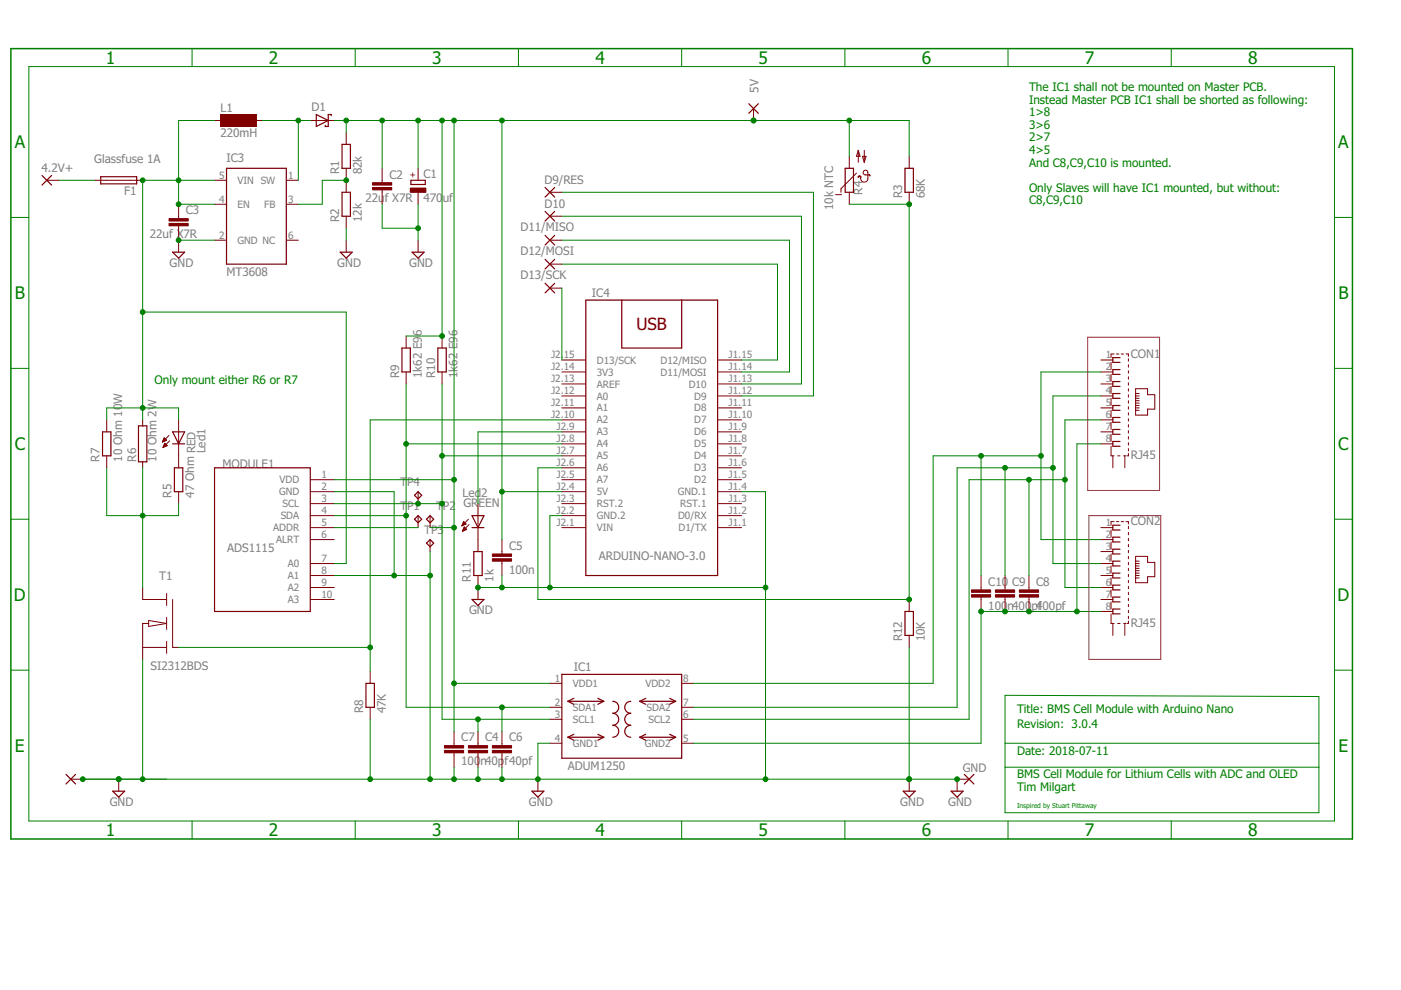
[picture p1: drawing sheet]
<svg xmlns="http://www.w3.org/2000/svg" width="297mm" height="210mm" viewBox="0 0 297 210" stroke-linecap="round" stroke-linejoin="round" font-family="sans-serif">
<g fill="none" stroke="#800000" stroke-width=".25">
<path d="M8.9 37.2l2 2M10.9 37.2l-2 2M21.4 37.5h7.6v1.5h-7.6zM48 35.7h12.7v20.3h-12.7zM67.1 24.3l2.5 1.2-2.5 1.3zM70.2 24.5v-.2h-.6v2.5h-.6v-.2M72.5 30.6h1.8v5.1h-1.8zM87.1 38.2h3.1v.9h-3.1zM115.6 39.8l2 2M117.6 39.8l-2 2M158.7 22l2.1 2M160.8 22l-2.1 2"/>
<path d="M179.2 35.7h1.8v5.1h-1.8zM191.9 35.7h1.8v5.1h-1.8zM36.6 53.5h2.5l-1.2 1.2zM72.1 53.5h2.6l-1.3 1.2zM72.5 40.8h1.8v5h-1.8zM87.4 53.5h2.5l-1.3 1.2zM115.6 55l2 2M115.6 49.9l2 2M115.6 44.8l2 2.1M117.6 55l-2 2M117.6 49.9l-2 2M117.6 44.8l-2 2.1"/>
<path d="M85.2 73.8h1.8v5.1h-1.8zM92.8 73.8h1.8v5.1h-1.8zM115.6 60.1l2 2M117.6 60.1l-2 2M124.2 63.6h27.9v58.4h-27.9zM131.8 63.6v10.2h12.7v-10.2M237.5 75.8h-1.6v1h1.6M237.5 78.4h-1.6v1h1.6M21.7 91.6h1.8v5h-1.8zM29.4 90.3h1.7v7.6h-1.7zM36.6 91.6h2.5l-1.2 2.5zM36.6 94.1h2.5"/>
<path d="M37 99.2h1.8v5h-1.8zM45.5 99.2h20.3v30.4h-20.3zM237.5 80.9h-1.6v1h1.6M237.5 83.4h-1.6v1.1h1.6M237.5 86h-1.6v1h1.6M237.5 88.5h-1.6v1h1.6M237.5 91.1h-1.6v1h1.6M237.5 93.6h-1.6v1h1.6M87.9 110.1l.7-.8 .8 .8-.8 .7zM87.9 105l.7-.8 .8 .8-.8 .8zM90.4 110.1l.8-.8 .7 .8-.7 .7zM90.4 115.2l.8-.8 .7 .8-.7 .7z"/>
<path d="M100.1 109.3h2.5l-1.3 2.6zM100.1 111.9h2.5M100.5 116.9h1.7v5.1h-1.7zM237.5 111.4h-1.6v1h1.6M237.5 113.9h-1.6v1h1.6M237.5 116.4h-1.6v1.1h1.6M237.5 119h-1.6v1h1.6M100.1 127.1h2.5l-1.3 1.3zM191.9 129.6h1.8v5.1h-1.8zM237.5 121.5h-1.6v1h1.6M237.5 124.1h-1.6v1h1.6M237.5 126.6h-1.6v1h1.6"/>
<path d="M237.5 129.1h-1.6v1.1h1.6M77.6 144.9h1.8v5.1h-1.8zM119.1 143h25.4v17.8h-25.4zM120.4 148.7h7.6M120.4 148.7l1.3 .6M120.4 156.3h7.6M120.4 156.3l1.3 .7M121.7 148.1l-1.3 .6M121.7 155.7l-1.3 .6M126.7 148.1l1.3 .6M126.7 155.7l1.3 .6M128 148.7l-1.3 .6"/>
<path d="M128 156.3l-1.3 .7M129.9 148.7a1.27 1.27 0 0 1 1.3 1.3 1.27 1.27 0 0 1-1.3 1.2 1.27 1.27 0 0 1 1.3 1.3 1.27 1.27 0 0 1-1.3 1.3 1.27 1.27 0 0 1 1.3 1.2 1.27 1.27 0 0 1-1.3 1.3M133.7 148.7a1.27 1.27 0 0 0-1.2 1.3 1.27 1.27 0 0 0 1.2 1.2 1.27 1.27 0 0 0-1.2 1.3 1.27 1.27 0 0 0 1.2 1.3 1.27 1.27 0 0 0-1.2 1.2 1.27 1.27 0 0 0 1.2 1.3M135.6 148.7h7.7M135.6 156.3l1.3 .7M135.6 156.3h7.7M135.6 148.7l1.3 .6M136.9 148.1l-1.3 .6M136.9 155.7l-1.3 .6M142 155.7l1.3 .6M142 148.1l1.3 .6M143.3 148.7l-1.3 .6"/>
<path d="M143.3 156.3l-1.3 .7M14 164.2l2 2M16 164.2l-2 2M23.9 167.7h2.5l-1.2 1.3zM112.8 167.7h2.5l-1.3 1.3zM191.5 167.7h2.5l-1.2 1.3zM201.7 167.7h2.5l-1.3 1.3zM204.4 164.2l2.1 2M206.5 164.2l-2.1 2"/>
</g>
<g fill="none" stroke="#800000" stroke-width=".21">
<path d="M9.9 38.2h2.6M20.1 38.2h10.1M45.5 38.2h2.5M45.5 25.5h2.5M53.1 25.5h2.5M60.7 38.2h2.5M65.8 25.5h5.1M73.4 28.1v2.5M73.4 35.7v5.1M81 35.7v3M88.6 35.7v2.5M159.8 23v2.5"/>
<path d="M180.1 33.1v2.6M181.6 36.7l-3.3 3.3v.8M182 31.9l.4 1.2h-.8zM182 31.9v2.5M182.9 33.1h.7l-.4 1.3zM183.2 31.9v2.5M184.3 37.1h-.8a.5 .5 0 0 1-.5-.5 .5 .5 0 0 1 .5-.5 .5 .5 0 0 1 .5 .5v1.2a.78 .78 0 0 1-.9 .8 .78 .78 0 0 1-.6-1M192.8 33.1v2.6M37.9 43.3v3.1M37.9 47.9v5.6M45.5 50.9h2.5M45.5 43.3h2.5"/>
<path d="M60.7 50.9h2.5M60.7 43.3h2.5M73.4 45.8v2.6M73.4 50.9v2.6M81 40.3v3M88.6 40.8v2.5M88.6 50.9v2.6M116.6 50.9h2.5M116.6 56h2.5M116.6 40.8h2.5M116.6 45.8h2.5M177.2 41.3h1.2"/>
<path d="M180.1 40.8v2.5M192.8 40.8v2.5M86.1 71.2v2.6M86.1 78.9v2.5M93.7 71.2v2.6M93.7 78.9v2.5M116.6 61.1h2.5M119.1 76.3h5.1M119.1 78.9h5.1M152.1 76.3h5.1M152.1 78.9h5.1M233.4 76.3h2.5"/>
<path d="M233.4 78.9h2.5M235.6 76.8v1.6M235.6 79.4v1.5M236.2 75.1h-.6v.7M236.7 75.1h.5M237.7 75.1h.5M238.7 75.1h.5v.5M239.2 76.1v.5M239.2 77.3v.6M239.2 78.6v.5M239.2 79.9v.5M22.6 89v2.6"/>
<path d="M22.6 96.6v2.6M30.2 89v1.3M30.2 97.9v1.3M34.5 93.6h.2M34.5 93.5h.5M34.6 93.4h.7M34.6 94.8h.1M34.6 93.2h.6M34.6 94.7h.3M34.7 93.1h.4M34.7 94.6h.5M34.7 93h.3"/>
<path d="M34.7 94.4h.7M34.8 94.3h.5M34.8 92.9h.1M34.8 92.8l.5 .5-.9 .4zM34.8 94.2h.4M34.9 94.1h.2M34.9 94l.6 .5-.9 .4zM35.8 92.3l-1.4 1.4M36 93.5l-1.4 1.4M37.9 89v10.2M119.1 94.1h5.1M119.1 96.6h5.1"/>
<path d="M119.1 83.9h5.1M119.1 86.5h5.1M119.1 81.4h5.1M119.1 89h5.1M119.1 91.6h5.1M119.1 99.2h5.1M152.1 94.1h5.1M152.1 96.6h5.1M152.1 83.9h5.1M152.1 86.5h5.1M152.1 81.4h5.1M152.1 89h5.1"/>
<path d="M152.1 91.6h5.1M152.1 99.2h5.1M233.4 94.1h2.5M233.4 83.9h2.5M233.4 86.5h2.5M233.4 81.4h2.5M233.4 89h2.5M233.4 91.6h2.5M235.6 94.6v2h.6M235.6 81.9v1.5M235.6 84.5v1.5M235.6 87v1.5"/>
<path d="M235.6 89.5v1.6M235.6 92.1v1.5M235.9 96.6v2.6M237 96.6h.5M238.2 96.6h.5M238.5 96.6v2.6M239.2 96.1v.5h-.2M239.2 81.2v.5M239.2 82.4v.5M239.2 83.7v.5M239.2 85v.5M239.2 86.2v.5"/>
<path d="M239.2 87.5v.5M239.2 88.8v.5M239.2 90v.6M239.2 91.3v.5M239.2 92.6v.5M239.2 93.9v.5M239.2 95.1v.5M240.8 82.4h2.5v1.3h1.5v3h-1.5v1.3h-2.5zM240.8 83.4h.7M240.8 83.9h.7M240.8 84.5h.7M240.8 85h.7"/>
<path d="M240.8 85.5h.7M240.8 86h.7M240.8 86.5h.7M240.8 87h.7M37.9 104.2v2.6M65.8 111.9h5.1M65.8 119.5h5.1M65.8 114.4h5.1M65.8 101.7h5.1M65.8 104.2h5.1M65.8 106.8h5.1M65.8 109.3h5.1"/>
<path d="M88.6 104.2v2.6M88.6 109.3v2.6M91.2 109.3v2.6M91.2 114.4v2.5M97.9 111.5h.1M98 111.3h.3M98 111.2h.6M98.1 111.1h.7M98.1 112.5h.2M98.1 111h.6M98.1 112.4h.5M98.2 110.8h.4"/>
<path d="M98.2 112.3h.6M98.2 112.2h.7M98.3 110.7h.1M98.3 110.6l-.4 .9M98.3 110.6l.5 .5M98.3 110.6h.1M98.3 112.1h.4M98.3 111.9h.3M98.4 111.8h.1M98.4 111.7l.5 .5-.9 .4zM98.8 111.1l-.9 .4M99.3 110.1l-1.4 1.4"/>
<path d="M99.4 111.2l-1.4 1.4M101.3 106.8v10.1M106.4 114.4v3.1M106.4 119v3M119.1 111.9h5.1M119.1 101.7h5.1M119.1 104.2h5.1M119.1 106.8h5.1M119.1 109.3h5.1M152.1 111.9h5.1M152.1 101.7h5.1M152.1 104.2h5.1"/>
<path d="M152.1 106.8h5.1M152.1 109.3h5.1M233.4 111.9h2.5M233.4 119.5h2.5M233.4 114.4h2.5M233.4 116.9h2.5M235.6 112.4v1.5M235.6 114.9v1.5M235.6 117.5v1.5M235.6 120v1.5M236.2 110.6h-.6v.8M236.7 110.6h.5"/>
<path d="M237.7 110.6h.5M238.7 110.6h.5v.5M239.2 111.6v.5M239.2 112.9v.5M239.2 114.2v.5M239.2 115.4v.5M239.2 116.7v.5M239.2 118v.5M239.2 119.2v.5M240.8 118h2.5v1.2h1.5v3.1h-1.5v1.2h-2.5zM240.8 119h.7M240.8 119.5h.7"/>
<path d="M240.8 120h.7M30.2 124.6v2.5h5.1M30.2 137.3h5.1M31.5 132.2h-1.3v7.6M31.5 131.6l3.8 .6-3.8 .6zM35.3 125.8v2.6M35.3 130.9v2.6M35.3 136v2.5M36.6 127.1v10.2h1.3M65.8 127.1h5.1M65.8 122h5.1M65.8 124.6h5.1"/>
<path d="M101.3 122v5.1M192.8 127.1v2.5M192.8 134.7v2.6M208 122v3.1M208 126.6v3M213.1 122v3.1M213.1 126.6v3M218.2 122v3.1M218.2 126.6v3M233.4 127.1h2.5M233.4 122h2.5M233.4 124.6h2.5"/>
<path d="M233.4 129.6h2.5M235.6 130.2v2h.6M235.6 122.5v1.6M235.6 125.1v1.5M235.6 127.6v1.5M235.9 132.2v2.5M237 132.2h.5M238.2 132.2h.5M238.5 132.2v2.5M239.2 131.7v.5h-.2M239.2 120.5v.5M239.2 121.8v.5"/>
<path d="M239.2 123v.5M239.2 124.3v.5M239.2 125.6v.5M239.2 126.9v.5M239.2 128.1v.5M239.2 129.4v.5M239.2 130.7v.5M240.8 120.5h.7M240.8 121h.7M240.8 121.5h.7M240.8 122h.7M240.8 122.5h.7"/>
<path d="M78.5 142.3v2.6M78.5 150v2.5M96.3 155v3.1M96.3 159.6v3.1M101.3 155v3.1M101.3 159.6v3.1M106.4 155v3.1M106.4 159.6v3.1M116.6 144.9h2.5M116.6 150h2.5M116.6 152.5h2.5M116.6 157.6h2.5"/>
<path d="M144.5 144.9h2.6M144.5 150h2.6M144.5 152.5h2.6M144.5 157.6h2.6M15 165.2h2.5M25.2 165.2v2.5M114 165.2v2.5M192.8 165.2v2.5M205.5 165.2h-2.6v2.5"/>
</g>
<g fill="#800000" stroke="#800000" stroke-width=".21">
<path d="M182 37.4l.4-.1 .2 .3-.4-.2-.3 .2z" fill-rule="evenodd"/>
<path d="M184.3 37l.2 .1-.1 .2z" fill-rule="evenodd"/>
</g>
<g fill="#800000" stroke="#800000" stroke-width=".21">
<path d="M87 39.9h3.3v.9h-3.3z"/>
<path d="M79 39.8h4.1v.5h-4.1z"/>
<path d="M79 38.7h4.1v.5h-4.1z"/>
<path d="M35.8 47.4h4.1v.5h-4.1z"/>
<path d="M35.8 46.4h4.1v.5h-4.1z"/>
<path d="M46.8 24.3h7.6v2.5h-7.6z"/>
<path d="M104.4 118.5h4.1v.5h-4.1z"/>
<path d="M104.4 117.5h4.1v.5h-4.1z"/>
<path d="M216.1 126.1h4.1v.5h-4.1z"/>
<path d="M216.1 125.1h4.1v.5h-4.1z"/>
<path d="M104.4 159.1h4.1v.5h-4.1z"/>
<path d="M104.4 158.1h4.1v.5h-4.1z"/>
<path d="M99.3 159.1h4.1v.5h-4.1z"/>
<path d="M99.3 158.1h4.1v.5h-4.1z"/>
<path d="M94.2 159.1h4.1v.5h-4.1z"/>
<path d="M94.2 158.1h4.1v.5h-4.1z"/>
<path d="M211.1 126.1h4v.5h-4z"/>
<path d="M211.1 125.1h4v.5h-4z"/>
<path d="M206 126.1h4v.5h-4z"/>
<path d="M206 125.1h4v.5h-4z"/>
</g>
<path d="M2.3 10.3h284.4v167.6h-284.4z" fill="none" stroke="#008000" stroke-width=".32"/>
<g fill="none" stroke="#008000" stroke-width=".21">
<path d="M6.1 14.1h276.8v160h-276.8zM40.7 10.3v3.8M75.3 10.3v3.8M109.9 10.3v3.8M144.5 10.3v3.8M179.1 10.3v3.8M213.7 10.3v3.8M248.3 10.3v3.8M12.5 38.2h7.6M45.5 38.2h-15.3v50.8M45.5 25.5h-7.6v17.8h7.6M55.6 25.5h10.2"/>
<path d="M63.2 25.5v12.7M70.9 25.5h121.9v7.6M73.4 38.2h-5.1v5.1h-5.1M73.4 25.5v2.6M81 25.5v10.2M88.6 25.5v10.2M93.7 25.5v45.7h-7.6M96.3 25.5v129.5M106.4 25.5v88.9M180.1 25.5v7.6M2.3 46.1h3.8M37.9 50.9h7.6"/>
<path d="M73.4 48.4v2.5M81 43.3v5.1h7.6M88.6 43.3v7.6M119.1 40.8h53.4v43.1h-15.3M119.1 50.9h48.3v28h-10.2M119.1 45.8h50.8v35.6h-12.7M119.1 56h45.7v20.3h-7.6M180.1 43.3h12.7v83.8h-78.8v-27.9h5.1M282.9 46.1h3.8M2.3 78.1h3.8M30.2 66.2h43.2v53.3h-2.5M119.1 61.1v15.2"/>
<path d="M233.4 78.9h-12.7v35.5h12.7M282.9 78.1h3.8M22.6 89v-2.5h15.3v2.5M22.6 99.2v10.1h15.3v-2.5M30.2 99.2v25.4M86.1 81.4v68.6h30.5M86.1 94.1h33M93.7 81.4v71.1h22.9M93.7 96.6h25.4M119.1 89h-40.6v53.3M119.1 91.6h-17.8v15.2M208 96.6v25.4"/>
<path d="M213.1 99.2v22.8M220.7 96.6h-22.9v48.3h-50.7M223.2 99.2h-20.3v50.8h-55.8M233.4 83.9h-10.2v35.6h10.2M233.4 89h-7.6v35.6h7.6M233.4 94.1h-5.1v35.5M2.3 110.1h3.8M70.9 101.7h25.4M70.9 109.3h15.2M70.9 106.8h22.8M70.9 111.9h17.7M70.9 104.2h12.7v17.8"/>
<path d="M91.2 111.9h5.1M91.2 116.9v48.3M106.4 104.2h12.7M119.1 109.3h-2.5v15.3M157.2 104.2h5.1v61M218.2 101.7v20.3M225.8 101.7h-20.3v50.8h-58.4M282.9 110.1h3.8M30.2 139.8v25.4M37.9 137.3h40.6M70.9 122h20.3M101.3 124.6h61"/>
<path d="M106.4 122v2.6M192.8 137.3v27.9M233.4 129.6h-25.4v28h-60.9M2.3 142.1h3.8M78.5 152.5v12.7M96.3 144.9h20.3M101.3 152.5v2.5M106.4 150v5M116.6 157.6h-2.6v7.6M213.1 147.4l66.5 .3v24.6h-66.5zM213.1 157.6h66.5M282.9 142.1h3.8"/>
<path d="M17.5 165.2h185.4M40.7 174.1v3.8M75.3 174.1v3.8M96.3 162.7v2.5M101.3 162.7v2.5M106.4 162.7v2.5M109.9 174.1v3.8M144.5 174.1v3.8M179.1 174.1v3.8M213.1 162.7h66.5M213.7 174.1v3.8M248.3 174.1v3.8"/>
</g>
<g fill="#008000" stroke="#008000" stroke-width=".21">
<circle cx="223.2" cy="99.2" r=".51"/>
<circle cx="213.1" cy="99.2" r=".51"/>
<circle cx="225.8" cy="101.7" r=".51"/>
<circle cx="218.2" cy="101.7" r=".51"/>
<circle cx="30.2" cy="86.5" r=".51"/>
<circle cx="37.9" cy="43.3" r=".51"/>
<circle cx="37.9" cy="38.2" r=".51"/>
<circle cx="30.2" cy="38.2" r=".51"/>
<circle cx="30.2" cy="66.2" r=".51"/>
<circle cx="30.2" cy="109.3" r=".51"/>
<circle cx="78.5" cy="137.3" r=".51"/>
<circle cx="86.1" cy="94.1" r=".51"/>
<circle cx="86.1" cy="109.3" r=".51"/>
<circle cx="106.4" cy="150" r=".51"/>
<circle cx="93.7" cy="96.6" r=".51"/>
<circle cx="93.7" cy="106.8" r=".51"/>
<circle cx="101.3" cy="152.5" r=".51"/>
<circle cx="88.6" cy="106.8" r=".51"/>
<circle cx="192.8" cy="127.1" r=".51"/>
<circle cx="192.8" cy="43.3" r=".51"/>
<circle cx="37.9" cy="50.9" r=".51"/>
<circle cx="88.6" cy="48.4" r=".51"/>
<circle cx="73.4" cy="38.2" r=".51"/>
<circle cx="63.2" cy="25.5" r=".51"/>
<circle cx="96.3" cy="25.5" r=".51"/>
<circle cx="93.7" cy="71.2" r=".51"/>
<circle cx="93.7" cy="25.5" r=".51"/>
<circle cx="159.8" cy="25.5" r=".51"/>
<circle cx="73.4" cy="25.5" r=".51"/>
<circle cx="81" cy="25.5" r=".51"/>
<circle cx="88.6" cy="25.5" r=".51"/>
<circle cx="106.4" cy="25.5" r=".51"/>
<circle cx="96.3" cy="101.7" r=".51"/>
<circle cx="106.4" cy="104.2" r=".51"/>
<circle cx="96.3" cy="111.9" r=".51"/>
<circle cx="180.1" cy="25.5" r=".51"/>
<circle cx="96.3" cy="144.9" r=".51"/>
<circle cx="220.7" cy="96.6" r=".51"/>
<circle cx="208" cy="96.6" r=".51"/>
<circle cx="228.3" cy="129.6" r=".51"/>
<circle cx="208" cy="129.6" r=".51"/>
<circle cx="213.1" cy="129.6" r=".51"/>
<circle cx="218.2" cy="129.6" r=".51"/>
<circle cx="101.3" cy="124.6" r=".51"/>
<circle cx="25.2" cy="165.2" r=".51"/>
<circle cx="192.8" cy="165.2" r=".51"/>
<circle cx="114" cy="165.2" r=".51"/>
<circle cx="78.5" cy="165.2" r=".51"/>
<circle cx="106.4" cy="165.2" r=".51"/>
<circle cx="17.5" cy="165.2" r=".51"/>
<circle cx="30.2" cy="165.2" r=".51"/>
<circle cx="202.9" cy="165.2" r=".51"/>
<circle cx="91.2" cy="165.2" r=".51"/>
<circle cx="91.2" cy="122" r=".51"/>
<circle cx="83.6" cy="122" r=".51"/>
<circle cx="162.3" cy="165.2" r=".51"/>
<circle cx="162.3" cy="124.6" r=".51"/>
<circle cx="106.4" cy="124.6" r=".51"/>
<circle cx="116.6" cy="124.6" r=".51"/>
<circle cx="96.3" cy="165.2" r=".51"/>
<circle cx="101.3" cy="165.2" r=".51"/>
</g>
<path d="M230.6 71.5h15.3v32.5h-15.3zM230.9 109.3h15.2v30.5h-15.2z" fill="none" stroke="#800080" stroke-width=".21"/>
<g font-size="3.7" fill="#008000">
<text x="22.4" y="13.5">1</text>
<text x="57" y="13.5">2</text>
<text x="91.6" y="13.5">3</text>
<text x="126.2" y="13.5">4</text>
<text x="160.8" y="13.5">5</text>
<text x="195.4" y="13.5">6</text>
<text x="230" y="13.5">7</text>
<text x="264.6" y="13.5">8</text>
<text x="3.1" y="31.4">A</text>
<text x="283.7" y="31.4">A</text>
<text x="3.1" y="63.4">B</text>
<text x="283.8" y="63.4">B</text>
<text x="3.1" y="95.4">C</text>
<text x="283.7" y="95.4">C</text>
<text x="3" y="127.4">D</text>
<text x="283.6" y="127.4">D</text>
<text x="3.2" y="159.4">E</text>
<text x="283.8" y="159.4">E</text>
<text x="22.4" y="177.3">1</text>
<text x="57" y="177.3">2</text>
<text x="91.6" y="177.3">3</text>
<text x="126.2" y="177.3">4</text>
<text x="160.8" y="177.3">5</text>
<text x="195.4" y="177.3">6</text>
<text x="230" y="177.3">7</text>
<text x="264.6" y="177.3">8</text>
</g>
<text font-size="3.6" fill="#800000" x="134.9" y="70">USB</text>
<g font-size="2.5" fill="#808080">
<text x="46.7" y="23.8">L1</text>
<text x="66" y="23.6">D1</text>
<text x="160.9" y="19.6" transform="rotate(-90 160.9 19.6)">5V</text>
<text x="46.7" y="29.1">220mH</text>
<text x="20" y="34.6">Glassfuse 1A</text>
<text x="48" y="34.4">IC3</text>
<text x="8.8" y="36.4">4.2V+</text>
<text x="26.3" y="41.4">F1</text>
<text x="71.9" y="37" transform="rotate(-90 71.9 37)">R1</text>
<text x="76.7" y="37" transform="rotate(-90 76.7 37)">82k</text>
<text x="82.6" y="37.9">C2</text>
<text x="89.8" y="37.8">C1</text>
<text x="115.4" y="38.9">D9/RES</text>
<text x="182.9" y="41.3" transform="rotate(-90 182.9 41.3)">R4</text>
<text x="39.4" y="45.5">C3</text>
<text x="71.9" y="47.1" transform="rotate(-90 71.9 47.1)">R2</text>
<text x="76.7" y="47.1" transform="rotate(-90 76.7 47.1)">12k</text>
<text x="77.5" y="42.9">22u</text>
<text x="81.6" y="42.9">f X7R</text>
<text x="89.8" y="42.8">470</text>
<text x="93.9" y="42.8">uf</text>
<text x="115.4" y="44">D10</text>
<text x="176.6" y="44.6" transform="rotate(-90 176.6 44.6)">10k NTC</text>
<text x="191.3" y="42" transform="rotate(-90 191.3 42)">R3</text>
<text x="196.1" y="42" transform="rotate(-90 196.1 42)">68K</text>
<text x="31.8" y="50.6">22uf X7R</text>
<text x="110.4" y="49.1">D11/MISO</text>
<text x="36" y="56.6">GND</text>
<text x="48" y="58.5">MT3608</text>
<text x="71.5" y="56.6">GND</text>
<text x="86.7" y="56.6">GND</text>
<text x="110.4" y="54.2">D12/MOSI</text>
<text x="110.4" y="59.2">D13/SCK</text>
<text x="125.5" y="62.9">IC4</text>
<text x="239.8" y="75.8">CON1</text>
<text x="84.6" y="80.1" transform="rotate(-90 84.6 80.1)">R9</text>
<text x="89.4" y="80.1" transform="rotate(-90 89.4 80.1)">1k62 E96</text>
<text x="92.2" y="80.1" transform="rotate(-90 92.2 80.1)">R10</text>
<text x="97" y="80.1" transform="rotate(-90 97 80.1)">1k62 E96</text>
<text x="21.1" y="97.9" transform="rotate(-90 21.1 97.9)">R7</text>
<text x="25.9" y="97.9" transform="rotate(-90 25.9 97.9)">10 Ohm 10W</text>
<text x="28.9" y="97.9" transform="rotate(-90 28.9 97.9)">R6</text>
<text x="33.2" y="97.9" transform="rotate(-90 33.2 97.9)">10 Ohm 2W</text>
<text x="43.6" y="96.1" transform="rotate(-90 43.6 96.1)">Led1</text>
<text x="47.2" y="99.2">MODULE1</text>
<text x="239.8" y="97.4">RJ45</text>
<text x="36.4" y="105.5" transform="rotate(-90 36.4 105.5)">R5</text>
<text x="41.2" y="105.5" transform="rotate(-90 41.2 105.5)">47 Ohm RED</text>
<text x="84.8" y="103">T</text>
<text x="86.3" y="103">P4</text>
<text x="98.1" y="105.4">Led</text>
<text x="98.2" y="107.6">GR</text>
<text x="101.5" y="107.6">EEN</text>
<text x="102" y="105.4">2</text>
<text x="84.8" y="108.1">T</text>
<text x="86.3" y="108.1">P1</text>
<text x="89.9" y="113.1">TP3</text>
<text x="92.5" y="108.1">T</text>
<text x="93.9" y="108.1">P2</text>
<text x="239.8" y="111.4">CON2</text>
<text x="48.2" y="117">ADS1115</text>
<text x="108" y="116.6">C5</text>
<text x="127" y="118.7">ARDUINO-NANO-3.0</text>
<text x="33.8" y="122.9">T1</text>
<text x="99.9" y="123.3" transform="rotate(-90 99.9 123.3)">R11</text>
<text x="104.7" y="123.3" transform="rotate(-90 104.7 123.3)">1k</text>
<text x="108" y="121.6">100n</text>
<text x="209.5" y="124.2">C10</text>
<text x="214.6" y="124.2">C9</text>
<text x="219.7" y="124.2">C8</text>
<text x="99.4" y="130.3">GND</text>
<text x="209.5" y="129.3">100</text>
<text x="213.6" y="129.3">n400</text>
<text x="218.7" y="129.3">p4f00pf</text>
<text x="191.3" y="136" transform="rotate(-90 191.3 136)">R12</text>
<text x="196.1" y="136" transform="rotate(-90 196.1 136)">10K</text>
<text x="239.8" y="132.9">RJ45</text>
<text x="31.9" y="142">SI2312BDS</text>
<text x="121.7" y="142.3">IC1</text>
<text x="77" y="151.2" transform="rotate(-90 77 151.2)">R8</text>
<text x="81.8" y="151.2" transform="rotate(-90 81.8 151.2)">47K</text>
<text x="97.8" y="157.2">C7</text>
<text x="102.9" y="157.2">C4</text>
<text x="108" y="157.2">C6</text>
<text x="97.8" y="162.3">100</text>
<text x="101.9" y="162.3">n40p</text>
<text x="107" y="162.3">f40pf</text>
<text x="120.4" y="163.3">ADUM1250</text>
<text x="204.1" y="163.8">GND</text>
<text x="23.3" y="170.9">GND</text>
<text x="112.1" y="170.9">GND</text>
<text x="190.9" y="170.9">GND</text>
<text x="201" y="170.9">GND</text>
</g>
<g font-size="2.5" fill="#008000">
<text x="218.2" y="19.3">The IC1 shall not be mounted on Master PCB.</text>
<text x="218.2" y="22">Instead Master PCB IC1 shall be shorted as following:</text>
<text x="218.2" y="24.6">1&gt;8</text>
<text x="218.2" y="27.3">3&gt;6</text>
<text x="218.2" y="30">2&gt;7</text>
<text x="218.2" y="32.6">4&gt;5</text>
<text x="218.2" y="35.3">And C8,C9,C10 is mounted.</text>
<text x="218.2" y="40.6">Only Slaves will have IC1 mounted, but without:</text>
<text x="218.2" y="43.3">C8,C9,C10</text>
<text x="32.8" y="81.4">Only mount either R6 or R7</text>
<text x="215.6" y="151.2">Title: BMS Cell Module with Arduino Nano</text>
<text x="215.6" y="154.3">Revision: 3.0.4</text>
<text x="215.6" y="160.1">Date: 2018-07-11</text>
<text x="215.6" y="164.9">BMS Cell Module for Lithium Cells with ADC and OLED</text>
<text x="215.6" y="167.6">Tim Milgart</text>
</g>
<g font-size="2.1" fill="#808080">
<text x="46.5" y="37.9">5</text>
<text x="50.4" y="39">VIN SW</text>
<text x="61.1" y="37.9">1</text>
<text x="46.5" y="43">4</text>
<text x="50.4" y="44.1">EN</text>
<text x="56" y="44.1">FB</text>
<text x="61.1" y="43">3</text>
<text x="46.5" y="50.6">2</text>
<text x="50.4" y="51.7">GND NC</text>
<text x="61.1" y="50.6">6</text>
<text x="116.8" y="76">J2.</text>
<text x="119.5" y="76">15</text>
<text x="126.5" y="77.1">D13/SCK</text>
<text x="140" y="77.1">D12/MISO</text>
<text x="154.5" y="76">J1.15</text>
<text x="234.4" y="76">1</text>
<text x="116.8" y="83.6">J2.12</text>
<text x="116.8" y="81">J2.13</text>
<text x="116.8" y="78.5">J2.14</text>
<text x="126.5" y="82.2">AREF</text>
<text x="126.5" y="79.6">3V3</text>
<text x="140" y="79.6">D11/MOSI</text>
<text x="146" y="82.2">D10</text>
<text x="154.5" y="83.6">J1.12</text>
<text x="154.5" y="81">J1.13</text>
<text x="154.5" y="78.5">J1.14</text>
<text x="234.4" y="78.5">2</text>
<text x="234.4" y="81">3</text>
<text x="234.4" y="83.6">4</text>
<text x="116.8" y="88.7">J2.10</text>
<text x="116.8" y="86.1">J2.11</text>
<text x="126.5" y="89.8">A2</text>
<text x="126.5" y="87.2">A1</text>
<text x="126.5" y="84.7">A0</text>
<text x="147.2" y="89.8">D7</text>
<text x="147.2" y="87.2">D8</text>
<text x="147.2" y="84.7">D9</text>
<text x="154.5" y="88.7">J1.10</text>
<text x="154.5" y="86.1">J1.11</text>
<text x="234.4" y="86.1">5</text>
<text x="234.4" y="88.7">6</text>
<text x="118" y="93.7">J2.8</text>
<text x="118" y="91.2">J2.9</text>
<text x="126.5" y="94.9">A4</text>
<text x="126.5" y="92.3">A3</text>
<text x="147.2" y="94.9">D5</text>
<text x="147.2" y="92.3">D6</text>
<text x="154.5" y="93.7">J1.8</text>
<text x="154.5" y="91.2">J1.9</text>
<text x="234.4" y="91.2">7</text>
<text x="234.4" y="93.7">8</text>
<text x="68.1" y="101.4">1</text>
<text x="118" y="101.4">J2.5</text>
<text x="118" y="98.8">J2.6</text>
<text x="118" y="96.3">J2.7</text>
<text x="126.5" y="99.9">A6</text>
<text x="126.5" y="97.4">A5</text>
<text x="147.2" y="99.9">D3</text>
<text x="147.2" y="97.4">D4</text>
<text x="154.5" y="101.4">J1.5</text>
<text x="154.5" y="98.8">J1.6</text>
<text x="154.5" y="96.3">J1.7</text>
<text x="59.2" y="105">GND</text>
<text x="59.3" y="102.5">VDD</text>
<text x="59.9" y="107.6">SCL</text>
<text x="68.1" y="103.9">2</text>
<text x="68.1" y="106.4">3</text>
<text x="118" y="106.4">J2.3</text>
<text x="118" y="103.9">J2.4</text>
<text x="126.5" y="107.6">RST.2</text>
<text x="126.5" y="105">5V</text>
<text x="126.5" y="102.5">A7</text>
<text x="143.7" y="105">GND.1</text>
<text x="144.2" y="107.6">RST.1</text>
<text x="147.2" y="102.5">D2</text>
<text x="154.5" y="106.4">J1.3</text>
<text x="154.5" y="103.9">J1.4</text>
<text x="57.9" y="112.6">ADDR</text>
<text x="59.5" y="110.1">SDA</text>
<text x="68.1" y="109">4</text>
<text x="68.1" y="111.5">5</text>
<text x="118" y="111.5">J2.1</text>
<text x="118" y="109">J2.2</text>
<text x="126.5" y="112.6">VIN</text>
<text x="126.5" y="110.1">GND.2</text>
<text x="143.8" y="110.1">D0/RX</text>
<text x="143.9" y="112.6">D1/TX</text>
<text x="154.5" y="111.5">J1.1</text>
<text x="154.5" y="109">J1.2</text>
<text x="234.4" y="111.5">1</text>
<text x="58.5" y="115.2">ALRT</text>
<text x="68.1" y="114.1">6</text>
<text x="68.1" y="119.1">7</text>
<text x="234.4" y="114.1">2</text>
<text x="234.4" y="116.6">3</text>
<text x="234.4" y="119.1">4</text>
<text x="61" y="120.3">A0</text>
<text x="61" y="122.8">A1</text>
<text x="61" y="125.3">A2</text>
<text x="68.1" y="121.7">8</text>
<text x="68.1" y="124.2">9</text>
<text x="234.4" y="121.7">5</text>
<text x="234.4" y="124.2">6</text>
<text x="61" y="127.9">A3</text>
<text x="68.1" y="126.8">10</text>
<text x="234.4" y="126.8">7</text>
<text x="234.4" y="129.3">8</text>
<text x="117.6" y="144.5">1</text>
<text x="117.6" y="149.6">2</text>
<text x="121.5" y="145.6">VDD1</text>
<text x="136.8" y="145.6">VDD2</text>
<text x="144.9" y="144.5">8</text>
<text x="144.9" y="149.6">7</text>
<text x="117.6" y="152.1">3</text>
<text x="121.5" y="150.7">SDA1</text>
<text x="121.5" y="153.3">SCL1</text>
<text x="137.1" y="150.7">SDA2</text>
<text x="137.5" y="153.3">SCL2</text>
<text x="144.9" y="152.1">6</text>
<text x="117.6" y="157.2">4</text>
<text x="121.5" y="158.3">GND1</text>
<text x="136.7" y="158.3">GND2</text>
<text x="144.9" y="157.2">5</text>
</g>
<text font-size="1.8" fill="#800000" x="88.1" y="37.8" transform="rotate(-90 88.1 37.8)">+</text>
<text font-size="1.4" fill="#008000" x="215.6" y="171.3">Inspired by Stuart Pittaway</text>
</svg>
